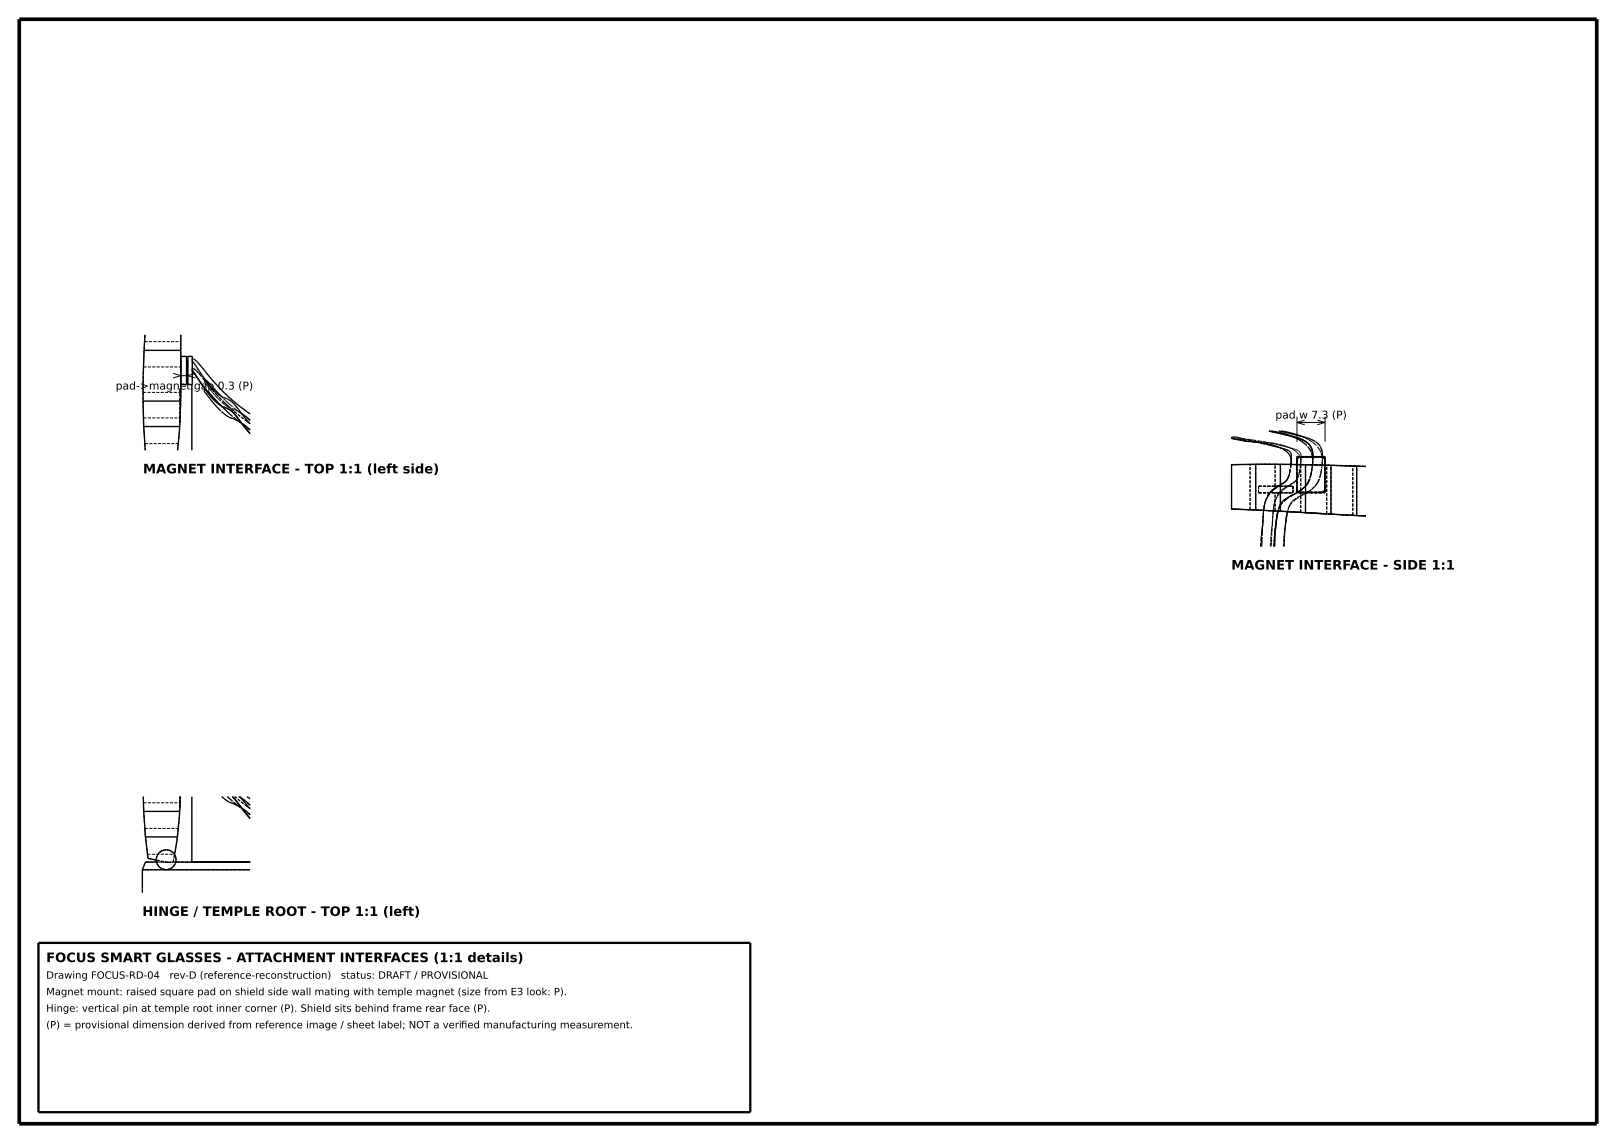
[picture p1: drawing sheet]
<svg xmlns="http://www.w3.org/2000/svg" width="420mm" height="297mm" viewBox="0 0 420 297" stroke-linecap="round" stroke-linejoin="round" font-family="sans-serif">
<path d="M5 5h410v287h-410z" fill="none" stroke="#000" stroke-width=".96" stroke-linecap="butt"/>
<path d="M10 245h185v44h-185z" fill="none" stroke="#000" stroke-width=".6" stroke-linecap="butt"/>
<g fill="none" stroke="#000" stroke-width=".36">
<path d="M37.4 91h9.6M37.7 87l-.5 10.7v6.5M47 87l-.1 17.2M47 96.4v-3.8h1.5v7.3h-1.5v-.4M48.8 92.6h1.2v7.3h-1.2zM49.9 99.9v17.1M50 96.3l.2 .2a40.2 40.2 0 0 0 6.5 8.4l1.1 .8a6.3 6.3 0 0 1 3.7 2.5l3.5 4.5M50 93.3l.9 .4a95.6 95.6 0 0 0 8.5 9.4l5.6 4.4M50 93.8l.3 .4a39 39 0 0 0 6.4 8.2l1.1 .8a6.2 6.2 0 0 1 3.5 2.3l1.5 1.9M53.5 98.8l.8 .7 3 3.3M37.2 104.2l.6 12.8M37.2 104.2h9.7"/>
<path d="M37.4 110.8h9.3M46.9 104.2l-.3 7.9-.4 4.9M62.8 107.4l2.2 2.8M62.8 107.4l2.2 1.9M64.8 109l.2 .2M329.8 112l4.6 1a10.9 10.9 0 0 1 6.1 2.7l.6 1.5 .1 1.6M332.3 112l4.6 1a10.8 10.8 0 0 1 6.1 2.8l.6 1.4 .1 1.6M333 112l2.9 .6 2.3 .8M343.7 118.7l.2 .1M344.3 118.6v.2M320 132.3l12.8 .5M320 120.8l15-.1 20 .5"/>
<path d="M320.1 120.8v11.5M326.4 120.7v11.8M332.2 132.8l-.6 3.9-.3 5.3M332.8 132.8h.1M332.8 120.7v12.1M332.8 132.8l13.2 .8M334.2 135.6l-.4 6.4M334.3 134.3l-.1 1.5M334.3 134.4l-.1 1.3M334.5 133.7l-.2 .7M334.6 132.9l-.3 1.4M337.1 120.7v-1.9h7.3v2.1"/>
<path d="M339.3 120.8v12.4M345.9 120.9v12.7M346 133.6l9 .5M352.6 121.1v12.9M37.2 207l.6 9.9 .6 6.1 2.2 .5M37.4 210.8h9.3M37.8 217.5h8.3M46.7 210.8l-.7 7.6-.6 3.6M46.9 207l-.2 3.8M49.9 207v17M60.4 207l4.6 5.7M62.4 207l.4 .4"/>
<path d="M62.8 207.4l2.2 2.8M62.8 207.4l2.2 1.9M64.2 207h.1M64.2 207l.8 .5M64.8 209l.2 .2M37 226h28M37 226v6M40.7 224h-2.9l-.8 2M45.7 224h19.3"/>
<circle cx="43.2" cy="223.4" r="2.6"/>
</g>
<g fill="none" stroke="#000" stroke-width=".26" stroke-dasharray=".8 .3" stroke-linecap="butt">
<path d="M37.2 97.7v4.3M37.3 95.4l-.1 2.3M37.3 95.4h9.7M37.4 91.1l-.1 4.3M37.6 88.8l-.2 2.3M37.6 88.8h9.4M37.7 87l-.1 1.8M47 92.2v-3.4M47 88.8v-1.8M47 95.4v-3.2M47 99.9v-7.3M47 99.5v-3.1"/>
<path d="M47 99.9h1.5M47 92.6h1.5M47 98.9v-3.5M48.5 99.9v-7.3M48.8 99.9v-.1M48.8 99.8v-.1M48.8 99.7v-.1M48.8 99.6v-.1M48.8 99.5v-.1M48.8 99.4v-.1M48.8 99.3v-.1M48.8 99.2v-.1"/>
<path d="M48.8 99.1v-.1M48.8 99v-5.5M48.8 92.6v.1M48.8 92.7v.1M48.8 92.8v.1M48.8 92.9v.1M48.8 93v.1M48.8 93.1v.1M48.8 93.2v.1M48.8 93.3v.1M48.8 93.4v.1M48.8 99.9h1.2"/>
<path d="M48.8 92.6h1.2M49.9 93.5v.1M49.9 96v.1M49.9 93.6v.1M49.9 96.1v.1M49.9 93.3v.2M49.9 95.8v.2M49.9 96.2h.1M49.9 93.7h.1M50 96.2v.1M50 93.3h-.1M50 95.8h-.1"/>
<path d="M50 93.7v.1M50 99.9v-.1M50 99.8v-.1M50 99.7v-.1M50 99.6v-.1M50 99.5v-.1M50 99.4v-.1M50 99.3v-.1M50 99.2v-.1M50 99.1v-.1M50 99v-5.5M50 92.6v.1"/>
<path d="M50 92.7v.1M50 92.8v.1M50 92.9v.1M50 93v.1M50 93.1v.1M50 93.2v.1M50 93.3v.1M50 93.4v.1M50.3 95.8h-.3M50.4 95.8h-.1M50.5 95.9l-.1-.1M50.9 96.2l-.4-.3"/>
<path d="M51 96.3l-.1-.1M51.1 96.4l-.1-.1M51.3 96.5l-.2-.1M51.6 96.9l-.3-.4M52.2 97.6l-.6-.7M52.4 97.8l-.2-.2M53.1 99.1v.1M53.1 99v.1M53.1 99.2l.1 .1M53.1 98.9v.1M53.1 98.8l-.7-1M53.2 99.3l.1 .2"/>
<path d="M53.2 98.9h-.1M53.3 99.5l.3 .4M53.4 98.8l-.2 .1M53.5 98.8h-.1M53.6 99.3l-.5-.5M53.6 99.9l.1 .1M54.1 99.9l-.5-.6M37.2 104.2l.1 4.4M37.2 102v2.2M37.2 102h9.8M37.3 108.6v2M37.3 108.6h9.5"/>
<path d="M37.3 110.6l.3 4.7M37.6 115.3l.2 1.6M37.6 115.3h8.7M37.8 116.9v.1M46.2 117l.1-1.7M46.3 115.3l.3-3.2M46.6 112.1l.2-3.5M46.7 109.9l.2-4.3M46.7 109.9v-9M46.7 100.9h.3M46.8 108.6l.1-3M46.9 105.6l.1-3.6"/>
<path d="M46.9 105.6l.1-4.7M47 102v-3.1M53.1 101.6v.1M53.1 101.5v.1M53.1 101.7l.1 .1M53.1 101.4v.1M53.2 101.8l.1 .2M53.2 101.4h-.1M53.3 102l.1 .1M53.4 102.1l.2 .3M53.4 101.3l-.2 .1M53.5 101.4l-.1-.1"/>
<path d="M53.6 102.4l.1 .1M53.7 102.5l.1 .1M53.7 100l.3 .4M53.7 101.5l-.2-.1M53.8 102.6l.2 .3M53.8 101.5h-.1M53.9 101.6l-.1-.1M54 100.4l.3 .3M54 102.9l.2 .2M54.1 101.8l-.2-.2M54.2 103.1v.1M54.2 103.2l.3 .3"/>
<path d="M54.3 100.7l.2 .3M54.3 101.9l-.2-.1M54.5 101l.5 .7M54.5 103.5l.5 .7M54.6 102.3l-.3-.4M54.9 102.7l-.3-.4M55 101.7l.3 .3M55 104.2l.3 .3M55 101.1l-.9-1.2M55.1 102.8l-.2-.1M55.2 103l-.1-.2M55.3 102l.5 .6"/>
<path d="M55.3 104.5l.5 .6M55.4 101.5l-.4-.4M55.5 103.3l-.3-.3M55.7 101.8l-.3-.3M55.8 102.6l.5 .5M55.8 105.1l.5 .6M56.1 103.9l-.6-.6M56.3 103.1l.3 .4M56.3 105.7l.3 .3M56.4 102.6l-.7-.8M56.4 104.3l-.3-.4M56.6 103.5l.2 .2"/>
<path d="M56.6 106l.2 .2M56.8 104.7l-.4-.4M56.8 103.7l.8 .8M56.8 106.2l.8 .8M56.8 103.1l-.4-.5M57.5 105.4l-.7-.7M57.5 103.8l-.7-.7M57.6 104.5l.6 .5M57.6 107l.5 .4M57.6 103.1l-.3-.3M58 105.9l-.5-.5M58 103.4l-.4-.3"/>
<path d="M58.1 107.4l.2 .1M58.2 105l.1 .1M58.3 107.5l.2 .2M58.3 105.1l.4 .3M58.4 104.7l-.9-.9M58.5 107.7l.3 .2M58.6 104.1l-.6-.7M58.6 106.6l-.6-.7M58.7 105.4l.7 .4M58.8 107.9l.6 .4M58.9 105.2l-.5-.5M59.1 104.5l-.5-.4"/>
<path d="M59.1 107l-.5-.4M59.4 105.6l-.5-.4M59.4 108.3l.1 .1M59.4 105.8l.1 .1M59.5 108.4l.4 .2M59.5 105.9l.4 .2M59.6 105l-.5-.5M59.7 107.5l-.6-.5M59.8 106l-.4-.4M59.9 108.6h.2M59.9 106.1h.2M60.1 108.6l.2 .1"/>
<path d="M60.1 106.1l.2 .1M60.2 105.5l-.6-.5M60.2 108l-.5-.5M60.3 108.7l.3 .1M60.3 106.2l.3 .1M60.6 108.8h.1M60.6 106.3h.1M60.7 108.8l.1 .1M60.7 106.3l.1 .1M60.7 106.8l-.9-.8M60.8 108.9h.1M60.8 106.4h.1"/>
<path d="M60.9 108.9l.1 .1M60.9 106.4l.1 .1M61 109l.1 .1M61 106.5l.1 .1M61.1 109.1h.1M61.1 106.6h.1M61.2 109.1h.1M61.2 106.6h.1M61.3 109.1h.1M61.3 106.6h.1M61.3 106.4l-1.1-.9M61.3 108.9l-1.1-.9"/>
<path d="M61.4 109.1l.2 .1M61.4 106.6l.2 .1M61.6 109.2l.3 .2M61.6 106.7l.3 .2M61.9 109.4l.1 .1M61.9 106.9l.1 .1M62 109.5l.2 .1M62 107l.2 .1M62.2 109.6l.2 .1M62.2 107.1l.2 .1M62.4 109.7l.4 .3M62.4 107.2l.4 .2"/>
<path d="M62.4 108.2l-1.7-1.4M62.8 110l.5 .3M63.3 110.3l.4 .3M63.5 110.6l-2.2-1.7M63.5 108.1l-2.2-1.7M63.7 110.6l.4 .3M64.1 110.9l.4 .3M64.2 109.5l-1.8-1.3M64.5 111.2l.4 .5M64.8 109l-1.3-.9M64.9 111.7l.1 .1M65 110l-.8-.5"/>
<path d="M65 111.7l-1.5-1.1M320 113.9l.1 .1M320 113.8h.5M320.1 113.9l-.1-.1M320.1 114l1.6 .1M320.2 113.6h-.2M320.5 114l-.4-.1M320.5 113.5l-.3 .1M320.5 113.8h.3M320.7 113.5h-.2M320.8 113.8h.4M321 113.5h-.3"/>
<path d="M321.2 113.8l.6 .1M321.2 114.2l-.7-.2M321.4 113.6l-.4-.1M321.7 114.1l.7 .1M321.8 113.9h.6M321.8 113.7l-.4-.1M322 114.3l-.8-.1M322.2 113.8l-.4-.1M322.4 113.9h.2M322.4 114.2l.8 .1M322.6 113.9l.4 .1M322.6 113.9l-.4-.1"/>
<path d="M322.9 114.5l-.9-.2M323 114l-.4-.1M323 114l1.2 .1M323.2 114.3l1.5 .3M323.7 114.2l-.7-.2M323.8 114.7l-.9-.2M324.2 114.1l.7 .1M324.4 114.7h-.6M324.5 114.3l-.8-.1M324.7 114.6l1.7 .3M324.9 114.8l-.5-.1M324.9 114.2l.8 .1"/>
<path d="M325.4 114.5l-.9-.2M325.7 114.3l1.5 .3M326 114.9l-1.1-.1M326.3 114.7l-.9-.2M326.4 114.9l1.7 .3M326.8 115l-.8-.1M326.9 114.7h-.6M327.2 114.6l1.7 .3M327.4 114.8l-.5-.1M327.6 115h-.8M328.1 115.2l.9 .2M328.4 115.2l-.8-.2"/>
<path d="M328.5 114.9l-1.1-.1M328.9 114.9l1.7 .3M328.9 115.2h-.5M329 115.4l.5 .2M329.3 115l-.8-.1M329.5 115.6l.5 .1M329.6 115.4l-.7-.2M330 115.7l.4 .1M330 115.5l-.4-.1M330.1 115h-.8M330.4 115.8l.7 .1M330.5 115.6l-.5-.1"/>
<path d="M330.6 115.2l.9 .2M330.9 115.2l-.8-.2M331 115.7l-.5-.1M331.1 115.9l.5 .2M331.1 112.1l-.6-.1M331.5 115.3l-.6-.1M331.5 115.4l.5 .2M331.6 116.1l.7 .2M331.8 112.2l-.7-.1M331.9 116l-.9-.3M332 115.6l.5 .1M332.2 115.4l-.7-.1"/>
<path d="M332.2 116.1l-.3-.1M332.3 116.3h.4M332.5 115.7l.4 .1M332.7 116.3l.4 .1M332.9 116.4l-.7-.3M332.9 115.8l.7 .1M333.1 116.4l.6 .2M333.1 115.6l-.9-.2M333.2 112.6l-1.4-.4M333.3 116.6l-.4-.2M333.6 115.9l.5 .2M333.6 112.7l-.4-.1"/>
<path d="M333.7 115.8l-.6-.2M333.7 116.6l.3 .1M334 116.7l.2 .1M334.1 116.1l.7 .1M334.1 117.1l-.8-.5M334.2 116.8h.1M334.3 116l-.6-.2M334.3 112.9l-.7-.2M334.3 116.8l.4 .2M334.4 117.3l-.3-.2M334.6 116.1l-.3-.1M334.7 117.7l-.3-.4"/>
<path d="M334.7 117l.4 .2M334.8 116.2l.4 .1M334.9 117.9l-.2-.2M335 113.1l-.7-.2M335.1 117.2l.1 .1M335.1 118.2l-.2-.3M335.2 116.3l.3 .1M335.2 117.3l.2 .2M335.3 118.5l-.2-.3M335.4 118.7l-.1-.2M335.4 117.5l.1 .2M335.4 116.4l-.8-.3"/>
<path d="M335.5 117.7v.1M335.5 117.8l.1 .6M335.5 116.4l.7 .2M335.6 119.5l-.2-.8M335.6 119.8v-.3M335.6 119.6v.6M335.6 118.4l.1 .2M335.7 118.8l-.1 .8M335.7 118.6v.2M335.8 116.6l-.4-.2M336.2 116.6l.3 .1M336.4 113.7l-1.4-.6"/>
<path d="M336.5 116.7l.2 .1M336.6 117.1l-.8-.5M336.7 116.8h.2M336.8 113.9l-.4-.2M336.9 116.8l.4 .2M336.9 117.3l-.3-.2M337 118.6h7.3M337 119.5l.2-.4M337.1 118.8h7.3M337.1 119.7l.1-.5M337.2 119.1l.3-.4M337.2 119.2l.3-.3"/>
<path d="M337.2 117.6l-.3-.3M337.3 117l.1 .1M337.4 117.9l-.2-.3M337.4 117.1l.1 .1M337.5 118.7l.4-.1M337.5 117.2l.2 .1M337.5 118.9l.5-.1M337.5 114.2l-.7-.3M337.6 118.1l-.2-.2M337.7 117.3l.2 .3M337.8 118.4l-.2-.3M337.9 118.7l-.1-.3"/>
<path d="M337.9 117.6l.1 .2M337.9 118.6h5.5M338 118.8h5.5M338 117.8l.2 .6M338.1 119.5l-.2-.8M338.1 119.8v-.3M338.1 119.6v.6M338.2 118.4v.2M338.2 118.8l-.1 .8M338.2 118.6v.2M338.2 114.6l-.7-.4M338.7 115l-.5-.4"/>
<path d="M339 113.7l-.8-.3M339.3 115.5l-.6-.5M339.3 113.9l-.3-.2M339.7 115.8l-.4-.3M340 114.2l-.7-.3M340.4 116.7l-.7-.9M340.5 117l-.1-.3M340.7 117.3l-.2-.3M340.7 114.6l-.7-.4M340.8 117.5l-.1-.2M341.1 118.4l-.3-.9M341.1 118.7v-.3"/>
<path d="M341.1 119v-.3M341.2 119.5l-.1-.5M341.2 115l-.5-.4M341.2 119.8v.5M341.2 118.8v1M341.8 115.5l-.6-.5M342.2 115.8l-.4-.3M342.9 116.7l-.7-.9M343.1 117.1l-.2-.4M343.3 117.5l-.2-.4M343.6 118.4l-.3-.9M343.6 118.7v-.3"/>
<path d="M343.6 119v-.3M343.7 119.5l-.1-.5M343.7 119.8v.5M343.7 118.7l-.3-.1M343.7 118.8v1M343.9 118.7l-.5-.1M343.9 118.9l-.4-.1M344.2 119.1l-.3-.4M344.2 119.1l-.3-.3M344.3 119.2l-.4-.3M344.3 119.5l-.1-.4M344.4 119.7l-.1-.5"/>
<path d="M320 120.8l1.7-.1M320 132.3h.1M320.1 120.8h-.1M320.1 132.3v-11.5M320.1 132.3l6.1 .2M321.7 120.7h3.2M321.7 120.7l-1.6 .1M324.9 132.5l-4.9-.2M324.9 132.5v-11.8M324.9 120.7l3.5-.1M326.2 132.5h-1.3M326.2 132.5h.2"/>
<path d="M326.4 120.7h-4.7M326.4 132.5v-11.8M326.4 132.5l6.4 .3M327.1 128.1h4.3M327.1 126.4v1.7M327.1 126.4h4.3M327.1 128.1h9M327.1 126.4h9M327.1 128.1v-1.7M327.8 139.2l.1-.5M327.9 138.7v-.5M327.9 138.2l.1-.8"/>
<path d="M328 137.4l.1-1.3M328.1 138.4l-.1 1.8M328.1 137.5v.9M328.1 136.1l.1-.6M328.2 135.5v-.7M328.2 136.1l-.1 1.4M328.2 135.7v.4M328.2 134.8l.2-1.6M328.3 133.9l-.1 1.8M328.4 133.1l-.1 .8M328.4 133.2l.1-.8M328.4 120.6l3 .1"/>
<path d="M328.4 120.6l-2 .1M328.4 132.3v.8M328.5 132.4l.1-.8M328.6 131.6l.1-.8M328.6 131.3l-.2 1M328.7 131l-.1 .3M328.7 130.8l.1-.3M328.8 130.5l.1-.4M328.9 130.1l.8-1.8M329.1 129.8l-.4 1.2M329.3 129.4l-.2 .4M329.5 129.1l-.2 .3"/>
<path d="M329.6 128.9l-.1 .2M329.7 128.3l.2-.3M329.9 128l.7-.6M330 128.3l-.4 .6M330.3 139.2l.1-.5M330.4 138.7v-.5M330.4 138.2l.1-.8M330.5 137.4l.1-1.3M330.6 127.4l.6-.5M330.6 138.4l-.1 1.8M330.6 137.5v.9M330.6 136.1l.1-.6"/>
<path d="M330.7 135.5v-.7M330.7 136.1l-.1 1.4M330.7 135.7v.4M330.7 134.8l.2-1.6M330.8 127.5l-.8 .8M330.8 133.9l-.1 1.8M330.9 133.1l-.1 .8M330.9 133.2l.1-.8M330.9 132.3v.8M331 132.4l.1-.8M331 127.3l-.2 .2M331.1 131.6l.1-.7"/>
<path d="M331.1 131.3l-.2 1M331.2 126.9l.3-.2M331.2 131l-.1 .3M331.2 139.9l.1-1.1M331.2 130.9l.1-.4M331.3 138.8v-.5M331.3 130.5l.1-.4M331.3 138.3l.1-.5M331.3 127l-.3 .3M331.4 132.8l-5.2-.3M331.4 132.8v-4.7M331.4 126.4v-5.7"/>
<path d="M331.4 120.7h3.6M331.4 126.4h4.7M331.4 128.1h4.7M331.4 137.8l.2-1.7M331.4 130.1l.8-1.8M331.5 126.7l.3-.2M331.6 129.8l-.4 1.2M331.6 136.1l.1-.4M331.7 135.7l.1-.6M331.8 135.1v-.7M331.8 126.5l1.1-.6M331.8 134.4l.1-.6"/>
<path d="M331.9 129.2l-.3 .6M331.9 126.6l-.6 .4M331.9 133.8l.1-.4M332 133.4l.3-1.2M332 129l-.1 .2M332.2 132.6v.2M332.2 128.3l.2-.2M332.3 132.4l-.1 .2M332.3 132.2l.2-.5M332.4 128.1l.7-.7M332.5 131.7l.3-.7M332.5 126.2l-.6 .4"/>
<path d="M332.5 131.9l-.2 .5M332.5 128.3l-.5 .7M332.8 120.7l-4.4-.1M332.8 132.8v-12.1M332.8 132.8h-1.4M332.8 132.8l6.5 .4M332.8 131l.3-.5M332.8 126l-.3 .2M332.9 125.9l.2-.2M333 131l-.5 .9M333.1 127.4l.6-.5M333.1 130.5l.2-.2"/>
<path d="M333.1 125.7l.3-.1M333.2 130.8l-.2 .2M333.3 130.3l.1-.1M333.3 127.5l-.8 .8M333.4 130.6l-.2 .2M333.4 125.6l.4-.2M333.4 130.2l.4-.3M333.5 125.6l-.7 .4M333.5 127.3l-.2 .2M333.7 126.9l.3-.2M333.7 139.9l.1-1.1M333.8 129.9l.8-.6"/>
<path d="M333.8 125.4l.2-.2M333.8 138.8v-.5M333.8 125.3l-.3 .3M333.8 138.3l.1-.5M333.9 127l-.4 .3M333.9 137.8l.1-1M333.9 125.2l-.1 .1M334 126.7l.3-.2M334 125.2l.1-.1M334 136.8l.2-1M334.1 125.1l-.2 .1M334.1 125.1l.1-.1"/>
<path d="M334.2 125l.3-.4M334.3 129.8l-.9 .8M334.3 126.5l1.1-.6M334.4 124.8l-.3 .3M334.4 126.6l-.5 .4M334.5 133.7v-.3M334.5 124.6l.1-.2M334.5 124.7l-.1 .1M334.5 133.4l.3-1.3M334.6 129.6l-.3 .2M334.6 129.3l.2-.1M334.6 124.6l-.1 .1"/>
<path d="M334.6 124.4l.1-.1M334.6 132.9l-1.8-.1M334.7 124.3v-.2M334.7 132.7l-.1 .2M334.7 124.1l.4-1M334.8 132.4l-.1 .3M334.8 132.1l.2-.4M334.8 129.2l.8-.4M334.9 123.9l-.3 .7M334.9 129.3l-.3 .3M335 131.7l.2-.6M335 131.9l-.2 .5"/>
<path d="M335 126.2l-.6 .4M335 123.6l-.1 .3M335 120.7h3.1M335 120.7h-2.2M335.1 123.1l.1-.4M335.2 122.7l.2-1.2M335.2 123l-.2 .6M335.2 131.1l.4-.6M335.3 122.3l-.1 .7M335.3 122.2v.1M335.3 126l-.3 .2M335.4 121.5l.1-.3"/>
<path d="M335.4 125.9l.2-.2M335.5 131l-.5 .9M335.5 121.2v-.2M335.5 121l.1-.7M335.5 120.8l-.2 1.4M335.6 120.2l-.1 .6M335.6 120.3v-.5M335.6 128.8l.4-.2M335.6 130.5l.2-.1M335.6 125.7l.3-.1M335.7 130.8l-.2 .2M335.8 130.4l.1-.2"/>
<path d="M335.9 130.5l-.2 .3M335.9 125.6l.4-.2M335.9 130.2l.4-.3M336 125.5l-.7 .5M336 128.6l.6-.3M336.1 126.4v1.7M336.1 128.1v-1.7M336.1 128.6l-1.2 .7M336.3 129.9l.8-.6M336.3 125.3l-.3 .2M336.3 125.4l.2-.2M336.4 128.4l-.3 .2"/>
<path d="M336.5 125.2l.2-.2M336.6 125.1l-.3 .2M336.6 128.3l.6-.3M336.7 125l.3-.4M336.8 129.8l-.9 .7M336.9 128.1l-.5 .3M337 124.7l-.4 .4M337 124.6l.1-.2M337 127.9v-9.3M337 127.9h7.3M337 127v-7.5M337 127l.2 .4"/>
<path d="M337.1 129.5l-.3 .3M337.1 128.1v-7.4M337.1 128.1h7.3M337.1 128.1v-9.3M337.1 127.2v-7.5M337.1 127.2l.1 .4M337.1 124.6l-.1 .1M337.1 129.3l.2-.1M337.1 124.4l.1-.2M337.2 127.4l.3 .4M337.2 128l.7-.5M337.2 127.6l.3 .3"/>
<path d="M337.2 124.2l.4-1.1M337.3 129.2l.8-.4M337.5 129.3l-.4 .2M337.5 123.9l-.4 .7M337.5 127.8l.4 .1M337.5 123.6v.3M337.5 127.9l.5 .2M337.6 123.1l.1-.3M337.7 122.8l.2-1.2M337.7 123l-.2 .6M337.8 122.3l-.1 .7M337.8 122.2v.1"/>
<path d="M337.9 127.5l.3-.2M337.9 127.5l-1 .6M337.9 121.6l.1-.3M337.9 127.9h5.5M338 121.3v-.2M338 128.1h5.5M338 121.1v-.5M338 120.8l-.2 1.4M338 120.6l.1-.3M338.1 133.1l-5.3-.3M338.1 133.1v-12.4M338.1 120.7l3.5 .1"/>
<path d="M338.1 120.2l-.1 .6M338.1 120.3v-.5M338.1 128.8l.4-.2M338.2 127.3l-.3 .2M338.2 127.3l.2-.1M338.4 127.2l.2-.2M338.5 128.6l.6-.3M338.6 128.6l-1.1 .7M338.6 127l1.2-1.4M338.9 128.4l-.3 .2M339.1 128.3l.6-.3M339.1 126.6l-.9 .7"/>
<path d="M339.3 126.4l-.2 .2M339.3 120.8l-4.3-.1M339.3 133.2v-12.4M339.3 133.2h.1M339.4 133.2l-1.3-.1M339.4 133.2l6.5 .4M339.4 128.1l-.5 .3M339.5 126.2l-.2 .2M339.6 126.1l-.1 .1M339.7 128l.7-.5M339.8 125.6l.2-.3M339.9 127.8l-.5 .3"/>
<path d="M340 125.3l.5-1.3M340 125.4l-.4 .7M340.3 125l-.3 .4M340.4 127.5l.3-.2M340.4 127.5l-.5 .3M340.5 124.4l-.2 .6M340.5 124l.2-.6M340.7 123.4v-.4M340.7 127.3l-.3 .2M340.7 127.3l.2-.1M340.7 123l.1-.3M340.8 123.3l-.3 1.1"/>
<path d="M340.8 122.7l.2-1.3M340.8 122.9v.4M340.9 127.2l.2-.2M340.9 122.4l-.1 .5M341 121.7l-.1 .7M341 121.4l.1-.2M341.1 127l1.2-1.4M341.1 121.2v-.3M341.1 120.9l.1-.8M341.2 120.3l-.2 1.4M341.2 120.1v-.6M341.6 126.6l-.9 .7"/>
<path d="M341.6 120.8l3.2 .1M341.6 120.8h-2.3M341.9 126.3l-.3 .3M342.1 126.1l-.2 .2M342.3 125.6l.2-.4M342.5 125.2l.5-1.2M342.5 125.4l-.4 .7M342.8 124.9l-.3 .5M343 124.5l-.2 .4M343 124l.2-.7M343.2 123.3v-.3M343.2 123l.1-.3"/>
<path d="M343.3 123.3l-.3 1.2M343.3 122.7l.2-1.3M343.3 122.9v.4M343.4 122.4l-.1 .5M343.5 121.7l-.1 .7M343.5 121.4l.1-.3M343.6 121.1v-.2M343.6 120.9l.1-.8M343.7 120.3l-.2 1.4M343.7 120.1v-.6M343.9 127.8l-.5 .1M343.9 127.9l-.4 .2"/>
<path d="M344.2 127.4l-.3 .4M344.3 127.6l-.4 .3M344.3 127.9v-9.1M344.3 127.9v-9.3M344.3 127l-.1 .4M344.3 127v-7.5M344.4 128.1v-7.2M344.4 128.1v-9.3M344.4 127.2l-.1 .4M344.4 127.2v-7.5M344.8 133.5l-5.4-.3M344.8 133.5v-12.6"/>
<path d="M344.8 120.9l3.4 .1M345.9 120.9l-4.3-.1M345.9 133.6v-12.7M345.9 133.6h.1M346 133.6l-1.2-.1M346 133.6l6.5 .4M348.2 121l3.4 .1M348.2 121l-2.3-.1M351.6 133.9l-5.6-.3M351.6 133.9v-12.8M351.6 121.1l3.2 .1M352.5 134l-.9-.1"/>
<path d="M352.5 134h.1M352.6 121.1l-4.4-.1M352.6 134v-12.9M352.6 134l2.4 .1M354.8 121.2h.2M354.8 121.2l-2.2-.1M355 134.1l-2.5-.1M355 121.2h-.2M327.6 142v-.2M327.6 141.8l.2-1.7M327.8 140.1v-.9M327.9 141.7v.3"/>
<path d="M327.9 140.9v.8M328 140.2l-.1 .7M330.1 142v-.2M330.1 141.8l.2-1.7M330.3 140.1v-.9M330.4 141.7v.3M330.4 140.9v.8M330.5 140.2l-.1 .7M331.1 142l.1-2.1M333.6 142l.1-2.1M37.2 207l.1 1.6M37.3 208.6v2"/>
<path d="M37.3 208.6h9.5M37.3 210.6l.3 4.7M37.6 215.3l.2 1.6M37.6 215.3h8.7M37.8 216.9l.5 5.1M46 218.4l.3-3.1M46.3 215.3l.3-3.2M46.6 212.1l.2-3.5M46.7 209.9l.2-2.9M46.7 209.9v-2.9M46.8 208.6l.1-1.6M57.6 207l.5 .4"/>
<path d="M58.1 207.4l.2 .1M58.3 207.5l.2 .2M58.5 207.7l.3 .2M58.8 207.9l.6 .4M59.4 208.3l.1 .1M59.5 208.4l.4 .2M59.7 207.5l-.6-.5M59.9 208.6h.2M60.1 208.6l.2 .1M60.2 208l-.5-.5M60.3 208.7l.3 .1M60.6 208.8h.1"/>
<path d="M60.7 208.8l.1 .1M60.8 208.9h.1M60.9 208.9l.1 .1M61 209l.1 .1M61.1 209.1h.1M61.2 209.1h.1M61.3 209.1h.1M61.3 208.9l-1.1-.9M61.4 209.1l.2 .1M61.6 209.2l.3 .2M61.9 209.4l.1 .1M62 209.5l.2 .1"/>
<path d="M62.1 207l.1 .1M62.2 209.6l.2 .1M62.2 207.1l.2 .1M62.4 209.7l.4 .3M62.4 207.2l.4 .2M62.4 208.2l-1.4-1.2M62.8 210l.5 .3M63.3 210.3l.4 .3M63.5 210.6l-2.2-1.7M63.5 208.1l-1.5-1.1M63.7 210.6l.4 .3M64.1 210.9l.4 .3"/>
<path d="M64.2 209.5l-1.8-1.3M64.5 211.2l.4 .5M64.8 209l-1.3-.9M64.9 211.7l.1 .1M65 210l-.8-.5M65 211.7l-1.5-1.1M38.3 222l.1 1M38.3 222h7.1M38.4 223l5.3 1.1M40.6 223.4l.2 1M40.7 224h5M40.8 222.4l-.2 1"/>
<path d="M40.8 224.4l.5 .8M41.3 221.6l-.5 .8M41.3 225.2l.9 .6M42.2 221l-.9 .6M42.2 225.8l1 .2M43.2 220.8l-1 .2M43.2 226l1-.2M43.7 224.1l-3.1-.6M43.7 224.1h1.3M44.2 221l-1-.2M44.2 225.8l.8-.6M45 224.1l.4-2.1"/>
<path d="M45 221.6l-.8-.6M45 225.2l.6-.8M45.4 222l-.4 2.1M45.4 222l.6-3.6M45.6 222.4l-.6-.8M45.6 224.4l.2-1M45.8 223.4l-.2-1M49.9 224h15.1M49.9 224h.2M50 224h-.1M50.1 224h.2M50.2 224h-.2"/>
<path d="M50.3 224h.2M50.3 224h-.1M50.5 224h.4M50.5 224h-.2M50.7 224h-.2M50.9 224h-.2M50.9 224h.7M51.1 224h-.2M51.4 224h-.3M51.6 224h.6M51.7 224h-.3M52.2 224h1.2"/>
<path d="M52.2 224h-.5M52.8 224h-.6M53.1 224h.1M53.2 224h2.1M53.3 224h-.2M53.4 224h1.5M53.7 224h-.9M54.2 224h-.9M54.8 224h-1.1M54.9 224h1.4M55.3 224h3.6M56.1 224h-1.3"/>
<path d="M56.3 224h1.4M56.8 224h-2.6M57.6 224h-1.5M57.7 224h1.7M58.4 224h-1.6M58.5 224h-.9M58.9 224h2.6M59.4 224h1.8M59.8 224h-1.3M60 224h-1.6M60.6 224h-.6M60.8 224h-1"/>
<path d="M61 224h-.4M61.2 224h1M61.3 224h-.3M61.5 224h2M61.6 224h-.8M62 224h-.7M62.2 224h.9M63.1 224h1.6M63.3 224h-1.3M63.3 224h-1.7M63.5 224h1.5M64.3 224h-1"/>
<path d="M64.4 224h-1.1M64.7 224h.3M65 226h-28M65 224h-27.2M65 224h-.6M65 224h-15.1M65 224h-.7"/>
</g>
<g fill="none" stroke="#000" stroke-width=".26">
<path d="M45 97l2 .6M47 93.6v5.5M47 97.6h1.8M47 97.6l-2 .6M48.8 93.6v5.5M48.8 97.6l2 .6M50.8 97l-2 .6M337.1 108.3v6.5M337.1 109.8h7.3M337.1 109.8l2 .6M339.1 109.2l-2 .6M342.4 109.2l2 .6"/>
<path d="M344.4 108.3v6.5M344.4 109.8l-2 .6"/>
</g>
<g font-size="3.4">
<text x="37.2" y="123">MAGNET INTERFACE - TOP 1:1 (left side)</text>
<text x="320" y="148">MAGNET INTERFACE - SIDE 1:1</text>
<text x="37" y="238">HINGE / TEMPLE ROOT - TOP 1:1 (left)</text>
<text x="12" y="250">FOCUS SMART GLASSES - ATTACHMENT INTERFACES (1:1 details)</text>
</g>
<g font-size="2.8">
<text x="30.1" y="101.2">pad-&gt;magnet gap 0.3 (P)</text>
<text x="331.5" y="108.8">pad w 7.3 (P)</text>
</g>
<g font-size="2.6">
<text x="12" y="254.3">Drawing FOCUS-RD-04</text>
<text x="44" y="254.3">rev-D (reference-reconstruction)</text>
<text x="88.6" y="254.3">status: DRAFT / PROVISIONAL</text>
<text x="12" y="258.6">Magnet mount: raised square pad on shield side wall mating with temple magnet (size from E3 look: P).</text>
<text x="12" y="262.9">Hinge: vertical pin at temple root inner corner (P). Shield sits behind frame rear face (P).</text>
<text x="12" y="267.2">(P) = provisional dimension derived from reference image / sheet label; NOT a verifed manufacturing measurement.</text>
<text x="119.8" y="267.2">i</text>
</g>
</svg>
